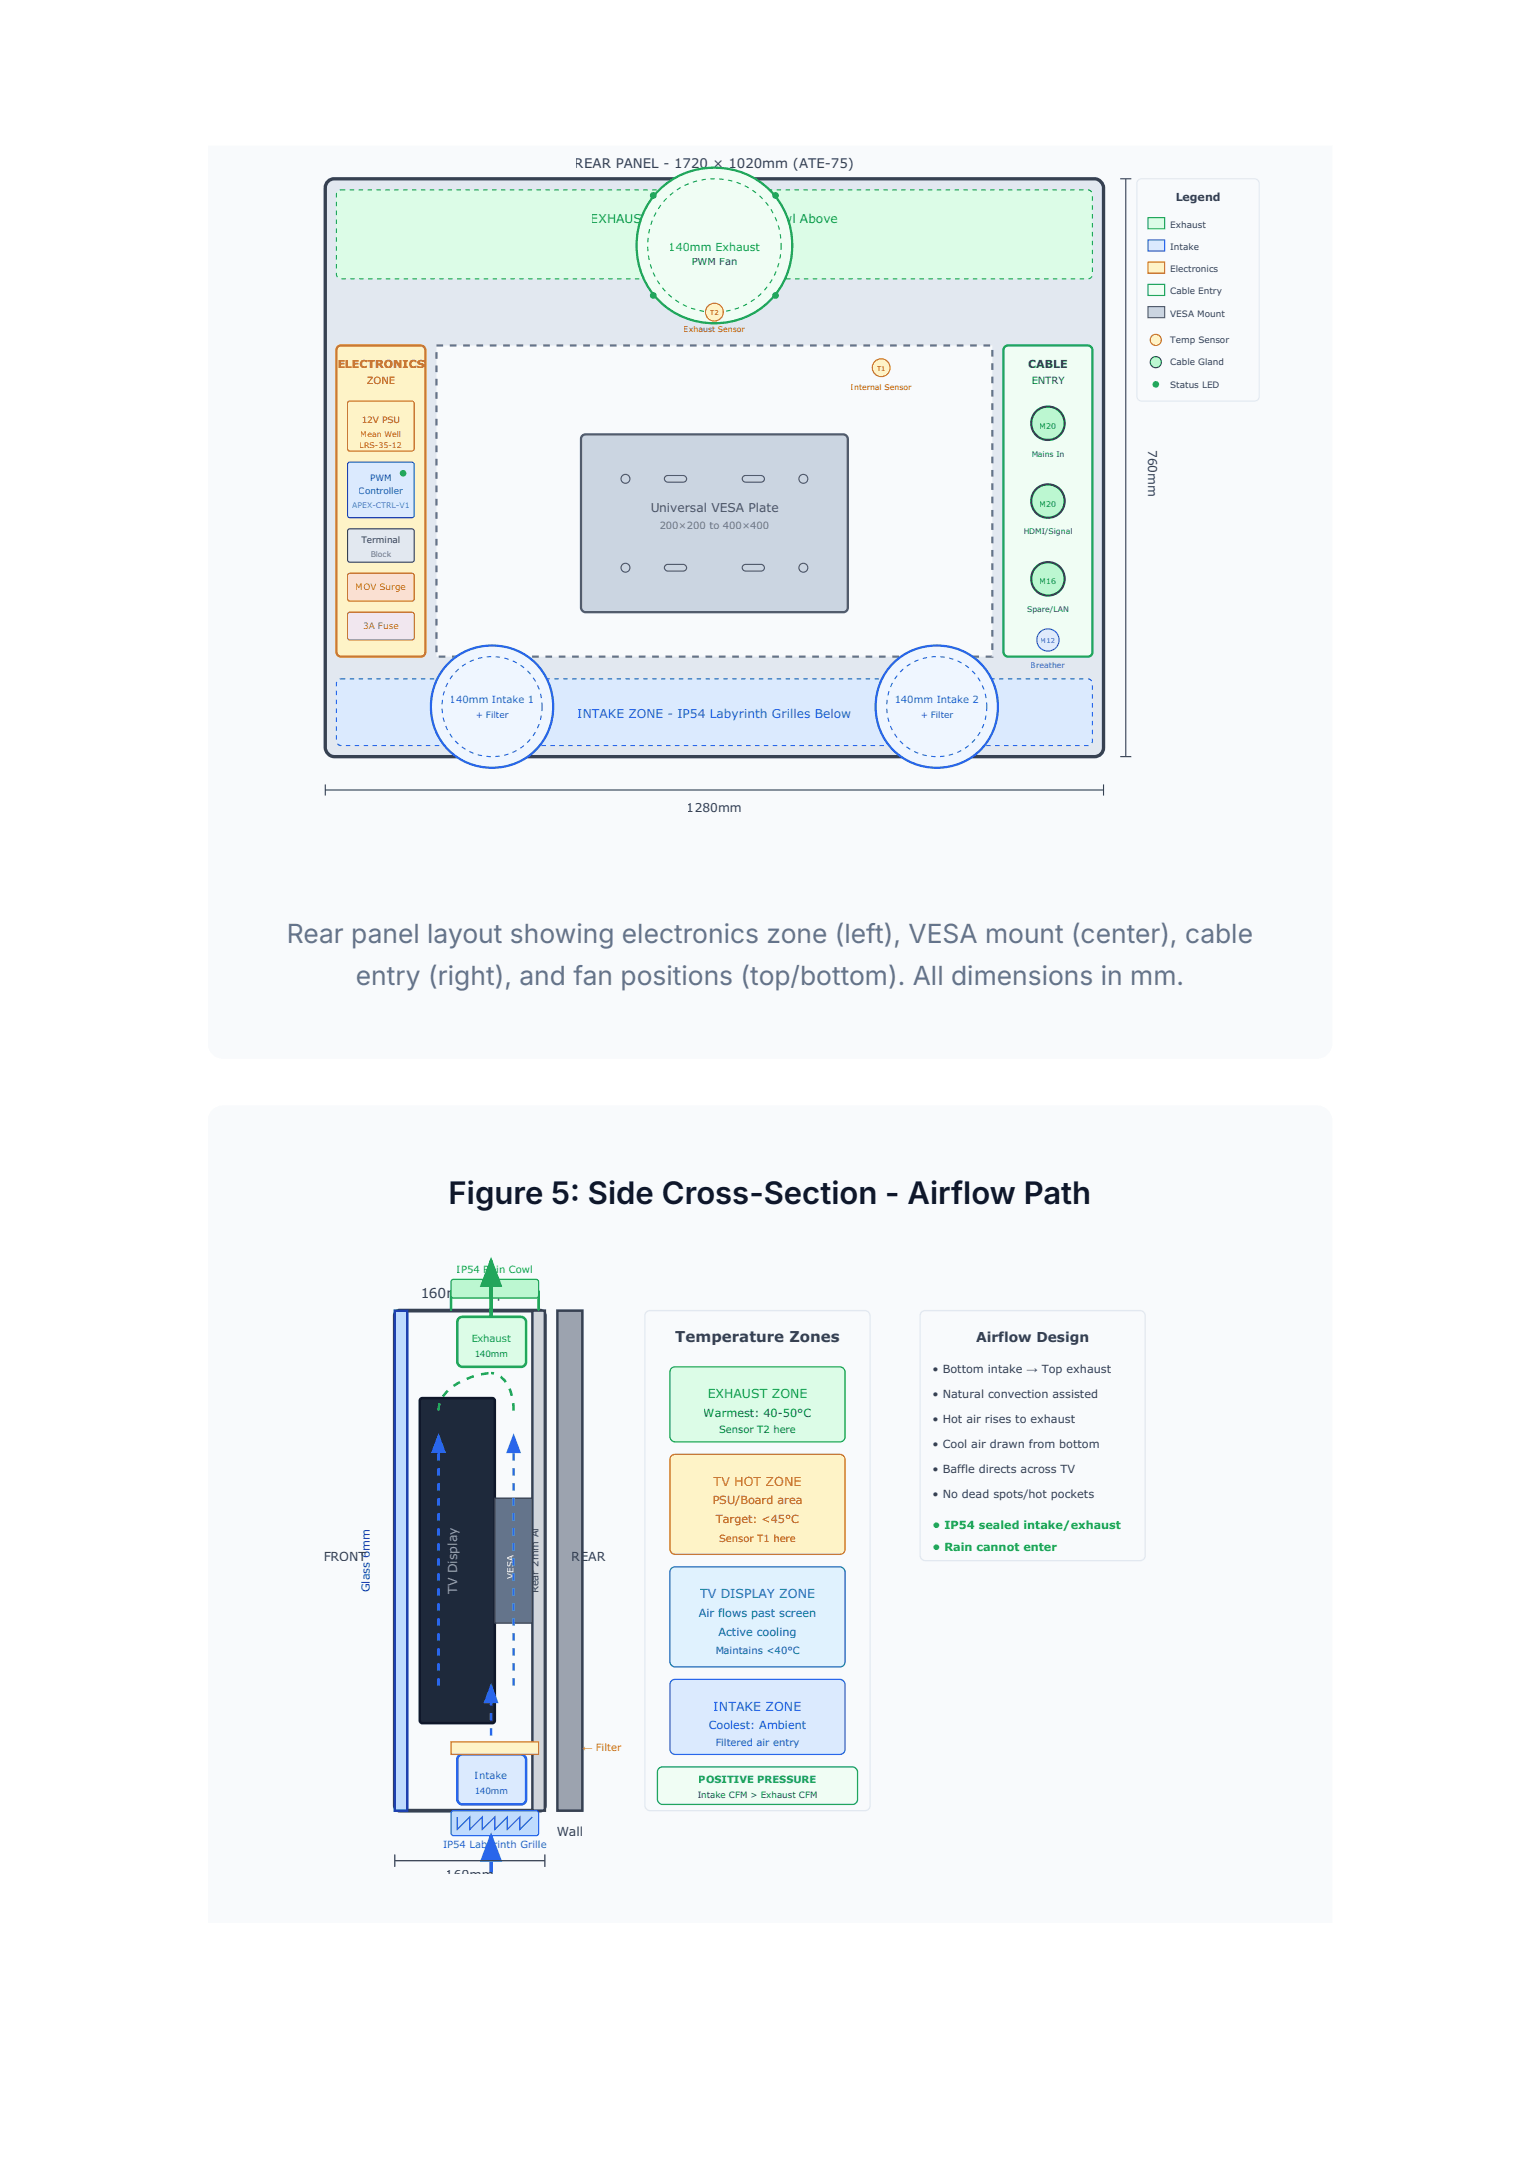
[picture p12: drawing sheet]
<svg xmlns="http://www.w3.org/2000/svg" width="210mm" height="297mm" viewBox="0 0 210 297" stroke-linecap="round" stroke-linejoin="round" font-family="sans-serif">
<g fill="#f8fafc">
<path d="M28.3 19.8h153.4v124.6h-153.4z"/>
<path d="M28.3 150.8h153.4v111.5h-153.4z"/>
</g>
<path d="M44.6 24.9l.6-.4 .4-.1h103.7a1.29 1.29 0 0 1 1.2 1.2v76.4a1.21 1.21 0 0 1-1.2 1.2h-103.7a1.29 1.29 0 0 1-1.2-1.2v-76.4z" fill="#e2e8f0" stroke="#374151" stroke-width=".45"/>
<path d="M46.1 26.1l.4-.2h101.9a.65 .65 0 0 1 .6 .6v10.9a.61 .61 0 0 1-.6 .6h-101.9a.65 .65 0 0 1-.6-.6v-10.9z" fill="#dcfce7" stroke="#16a34a" stroke-width=".15" stroke-dasharray=".6" stroke-linecap="butt"/>
<path d="M90.3 25.5a10.6 10.6 0 0 1 15.8 1.8 10.6 10.6 0 0 1-3.6 15.5 10.6 10.6 0 0 1-15-5.4 10.8 10.8 0 0 1 2.8-11.9z" fill="#f0fdf4" stroke="#16a34a" stroke-width=".3"/>
<circle cx="97.4" cy="33.5" r="9.1" fill="none" stroke="#16a34a" stroke-width=".15" stroke-dasharray=".6" stroke-linecap="butt"/>
<g fill="#16a34a">
<circle cx="89.1" cy="26.7" r=".46"/>
<circle cx="105.8" cy="26.7" r=".46"/>
<circle cx="89.1" cy="40.3" r=".46"/>
<circle cx="105.8" cy="40.3" r=".46"/>
</g>
<path d="M59.5 47.1h75.8v42.5h-75.8z" fill="#f8fafc" stroke="#64748b" stroke-width=".3" stroke-dasharray=".9" stroke-linecap="butt"/>
<path d="M79.4 59.4l.4-.1h35.2a.65 .65 0 0 1 .6 .6v23a.61 .61 0 0 1-.6 .6h-35.2a.65 .65 0 0 1-.6-.6v-23z" fill="#cbd5e1" stroke="#475569" stroke-width=".3"/>
<g fill="none" stroke="#475569" stroke-width=".15">
<path d="M90.8 64.9h2.4a.45 .45 0 0 1 .4 .4 .45 .45 0 0 1-.4 .5h-2.1a.46 .46 0 0 1-.5-.4 .46 .46 0 0 1 .2-.5zM90.8 77.1l2.4-.1a.45 .45 0 0 1 .4 .5 .45 .45 0 0 1-.4 .4h-2.1a.46 .46 0 0 1-.5-.3 .46 .46 0 0 1 .2-.5zM101.4 64.9h2.4a.45 .45 0 0 1 .4 .4 .45 .45 0 0 1-.4 .5h-2.1a.46 .46 0 0 1-.5-.4 .46 .46 0 0 1 .2-.5zM101.4 77.1l2.4-.1a.45 .45 0 0 1 .4 .5 .45 .45 0 0 1-.4 .4h-2.1a.46 .46 0 0 1-.5-.3 .46 .46 0 0 1 .2-.5z"/>
<circle cx="85.3" cy="77.5" r=".61"/>
<circle cx="85.3" cy="65.3" r=".61"/>
<circle cx="109.5" cy="65.3" r=".61"/>
<circle cx="109.5" cy="77.5" r=".61"/>
</g>
<path d="M46.1 92.8l.4-.2h101.9a.65 .65 0 0 1 .6 .6v7.9a.61 .61 0 0 1-.6 .6h-101.9a.65 .65 0 0 1-.6-.6v-7.9z" fill="#dbeafe" stroke="#2563eb" stroke-width=".15" stroke-dasharray=".6" stroke-linecap="butt"/>
<circle cx="67.1" cy="96.4" r="8.4" fill="#eff6ff" stroke="#2563eb" stroke-width=".3"/>
<circle cx="67.1" cy="96.4" r="6.8" fill="none" stroke="#2563eb" stroke-width=".15" stroke-dasharray=".6" stroke-linecap="butt"/>
<circle cx="127.7" cy="96.4" r="8.4" fill="#eff6ff" stroke="#2563eb" stroke-width=".3"/>
<circle cx="127.7" cy="96.4" r="6.8" fill="none" stroke="#2563eb" stroke-width=".15" stroke-dasharray=".6" stroke-linecap="butt"/>
<path d="M46.1 47.3l.4-.2h10.9a.65 .65 0 0 1 .6 .6v41.3a.61 .61 0 0 1-.6 .6h-10.9a.65 .65 0 0 1-.6-.6v-41.3z" fill="#fef3c7" stroke="#d97706" stroke-width=".3"/>
<path d="M47.5 54.8h8.8l.2 .2-.1 6.4-.2 .1h-8.7l-.1-.3v-6.2z" fill="#fef3c7" stroke="#d97706" stroke-width=".15"/>
<path d="M47.4 63.2l.3-.1h8.6l.2 .3-.1 7.1-.2 .1h-8.7l-.1-.3z" fill="#dbeafe" stroke="#1e40af" stroke-width=".15"/>
<circle cx="55" cy="64.6" r=".46" fill="#22c55e"/>
<path d="M47.4 72.3l.3-.2 8.6 .1 .2 .3-.1 4-.2 .2-8.7-.1-.1-.2z" fill="#e2e8f0" stroke="#374151" stroke-width=".15"/>
<path d="M47.4 78.4l.3-.2 8.6 .1 .2 .2-.1 3.4-.2 .1h-8.7l-.1-.3z" fill="#fee2e2" stroke="#dc2626" stroke-width=".15"/>
<path d="M47.4 83.7l.3-.2 8.6 .1 .2 .2-.1 3.4-.2 .1h-8.7l-.1-.3z" fill="#fce7f3" stroke="#be185d" stroke-width=".15"/>
<path d="M137 47.3l.4-.2h11a.65 .65 0 0 1 .6 .6v41.3a.61 .61 0 0 1-.6 .6h-11a.65 .65 0 0 1-.6-.6v-41.3z" fill="#f0fdf4" stroke="#059669" stroke-width=".3"/>
<g fill="#bbf7d0" stroke="#166534" stroke-width=".3">
<circle cx="142.9" cy="57.7" r="2.28"/>
<circle cx="142.9" cy="68.4" r="2.28"/>
<circle cx="142.9" cy="79" r="2.28"/>
</g>
<circle cx="142.9" cy="87.3" r="1.52" fill="#e0e7ff" stroke="#4338ca" stroke-width=".15"/>
<g fill="#fef3c7" stroke="#d97706" stroke-width=".15">
<circle cx="120.2" cy="50.2" r="1.22"/>
<circle cx="97.4" cy="42.6" r="1.22"/>
</g>
<path d="M152.8 24.4h1.5zM153.5 24.4v78.8zM44.4 107.8h106.1zM44.4 107v1.5zM150.5 107v1.5zM152.8 103.2h1.5z" fill="#000" stroke="#374151" stroke-width=".15"/>
<path d="M155.2 24.6l.4-.2h15.5a.65 .65 0 0 1 .6 .6v29.1a.61 .61 0 0 1-.6 .6h-15.5a.65 .65 0 0 1-.6-.6v-29.1z" fill="#f8fafc" stroke="#e2e8f0" stroke-width=".15"/>
<path d="M156.5 29.7h2.3v1.5h-2.3z" fill="#dcfce7" stroke="#16a34a" stroke-width=".15"/>
<path d="M156.5 32.7h2.3v1.5h-2.3z" fill="#dbeafe" stroke="#2563eb" stroke-width=".15"/>
<path d="M156.5 35.8h2.3v1.5h-2.3z" fill="#fef3c7" stroke="#d97706" stroke-width=".15"/>
<path d="M156.5 38.8h2.3v1.5h-2.3z" fill="#f0fdf4" stroke="#059669" stroke-width=".15"/>
<path d="M156.5 41.8h2.3v1.5h-2.3z" fill="#cbd5e1" stroke="#475569" stroke-width=".15"/>
<circle cx="157.6" cy="46.4" r=".76" fill="#fef3c7" stroke="#d97706" stroke-width=".15"/>
<circle cx="157.6" cy="49.4" r=".76" fill="#bbf7d0" stroke="#166534" stroke-width=".15"/>
<circle cx="157.6" cy="52.4" r=".46" fill="#22c55e"/>
<path d="M54 179l.5-.2h19.1a.73 .73 0 0 1 .7 .7v66.8a.68 .68 0 0 1-.7 .7h-19.1a.73 .73 0 0 1-.7-.7v-66.8z" fill="#f8fafc" stroke="#374151" stroke-width=".51"/>
<path d="M76 178.8h3.4v68.2h-3.4z" fill="#9ca3af" stroke="#374151" stroke-width=".34"/>
<path d="M53.8 178.8h1.7v68.2h-1.7z" fill="#bfdbfe" stroke="#1e40af" stroke-width=".34"/>
<path d="M72.6 178.8h1.7v68.2h-1.7z" fill="#d1d5db" stroke="#374151" stroke-width=".34"/>
<path d="M57.4 190.8l9.7-.1 .2 .1 .2 .3v43.6l-.1 .2-.3 .2h-9.5l-.2-.1-.2-.3v-43.6z" fill="#1e293b" stroke="#0f172a" stroke-width=".34"/>
<path d="M67.5 204.4h5.1v17h-5.1z" fill="#64748b" stroke="#374151" stroke-width=".17"/>
<path d="M62.6 179.9l.4-.2h8.1a.73 .73 0 0 1 .6 .6v5.5a.68 .68 0 0 1-.6 .7h-8.1a.73 .73 0 0 1-.6-.7v-5.5z" fill="#dcfce7" stroke="#16a34a" stroke-width=".34"/>
<path d="M61.5 178.8v-2.6h11.9v2.6" fill="none" stroke="#16a34a" stroke-width=".34"/>
<path d="M61.7 174.6l11.4-.1 .2 .1 .1 .3v1.9v.1l-.3 .2h-11.3l-.1-.1-.2-.2v-1.9z" fill="#bbf7d0" stroke="#16a34a" stroke-width=".17"/>
<path d="M62.6 239.5l.4-.2h8.1a.73 .73 0 0 1 .6 .7v5.5a.68 .68 0 0 1-.6 .7h-8.1a.73 .73 0 0 1-.6-.7v-5.5z" fill="#dbeafe" stroke="#2563eb" stroke-width=".34"/>
<path d="M61.6 247.2l.2-.2h11.3l.2 .1 .1 .3v2.7v.2l-.3 .1h-11.3h-.1l-.2-.3z" fill="#bfdbfe" stroke="#2563eb" stroke-width=".17"/>
<path d="M62.4 247.9v1.7l1.7-1.7v1.7l1.7-1.7v1.7l1.7-1.7v1.7l1.7-1.7v1.7l1.7-1.7v1.7l1.7-1.7" fill="none" stroke="#2563eb" stroke-width=".17"/>
<path d="M61.5 237.6h11.9v1.7h-11.9z" fill="#fef3c7" stroke="#d97706" stroke-width=".17"/>
<path d="M67 250.4v5.2" fill="none" stroke="#3b82f6" stroke-width=".51"/>
<path d="M67 249.9l1.5 4.1h-3.1z" fill="#3b82f6"/>
<path d="M67 236.8v-6.8" fill="none" stroke="#3b82f6" stroke-width=".34" stroke-dasharray="1" stroke-linecap="butt"/>
<path d="M67 229.6l1 2.8h-2.1z" fill="#3b82f6"/>
<path d="M59.8 230v-34.1" fill="none" stroke="#3b82f6" stroke-width=".34" stroke-dasharray="1" stroke-linecap="butt"/>
<path d="M59.8 195.5l1 2.7h-2z" fill="#3b82f6"/>
<path d="M70 230v-34.1" fill="none" stroke="#3b82f6" stroke-width=".34" stroke-dasharray="1" stroke-linecap="butt"/>
<path d="M70 195.5l1.1 2.7h-2.1z" fill="#3b82f6"/>
<path d="M59.8 192.4a4.1 4.1 0 0 1 1.9-3.2 10.2 10.2 0 0 1 5.3-1.9M70 192.4a5.8 5.8 0 0 0-1.6-4.5l-.5-.3-.9-.3" fill="none" stroke="#16a34a" stroke-width=".34" stroke-dasharray="1" stroke-linecap="butt"/>
<path d="M67 172v7.7" fill="none" stroke="#16a34a" stroke-width=".51"/>
<path d="M67 171.5l1.5 4.1h-3.1z" fill="#16a34a"/>
<path d="M88.1 179l.5-.2h29.4a.73 .73 0 0 1 .6 .7v66.8a.68 .68 0 0 1-.6 .7h-29.4a.73 .73 0 0 1-.7-.7v-66.8z" fill="none" stroke="#e2e8f0" stroke-width=".17"/>
<path d="M91.6 186.7l.4-.2h22.6a.73 .73 0 0 1 .6 .7v8.8a.68 .68 0 0 1-.6 .7h-22.6a.73 .73 0 0 1-.6-.7v-8.8z" fill="#dcfce7" stroke="#16a34a" stroke-width=".17"/>
<path d="M91.6 198.6l.4-.2h22.6a.73 .73 0 0 1 .6 .7v12.3a.68 .68 0 0 1-.6 .7h-22.6a.73 .73 0 0 1-.6-.7v-12.3z" fill="#fef3c7" stroke="#d97706" stroke-width=".17"/>
<path d="M91.6 214l.4-.2h22.6a.73 .73 0 0 1 .6 .6v12.3a.68 .68 0 0 1-.6 .7h-22.6a.73 .73 0 0 1-.6-.7v-12.3z" fill="#e0f2fe" stroke="#0284c7" stroke-width=".17"/>
<path d="M91.6 229.3l.4-.2h22.6a.73 .73 0 0 1 .6 .7v8.9a.68 .68 0 0 1-.6 .6h-22.6a.73 .73 0 0 1-.6-.6v-8.9z" fill="#dbeafe" stroke="#2563eb" stroke-width=".17"/>
<path d="M89.8 241.3l.5-.2h26a.73 .73 0 0 1 .6 .6v3.8a.68 .68 0 0 1-.6 .7h-26a.73 .73 0 0 1-.7-.7v-3.8z" fill="#f0fdf4" stroke="#059669" stroke-width=".17"/>
<path d="M125.7 179l.4-.2h29.4a.73 .73 0 0 1 .7 .7v32.7a.68 .68 0 0 1-.7 .7h-29.4a.73 .73 0 0 1-.6-.7v-32.7z" fill="#f8fafc" stroke="#e2e8f0" stroke-width=".17"/>
<path d="M53.8 253.8h20.5zM53.8 253v1.7zM74.3 253v1.7z" fill="#000" stroke="#374151" stroke-width=".17"/>
<text font-size="4.2" fill="#0f172a" x="61.2" y="164.2">Figure 5: Side Cross-Section - Airflow Path</text>
<g font-size="3.6" fill="#64748b">
<text x="39.1" y="128.7">Rear panel layout showing electronics zone (left), VESA mount (center), cable</text>
<text x="48.5" y="134.4">entry (right), and fan positions (top/bottom). All dimensions in mm.</text>
</g>
<text font-size="2" fill="#374151" x="92.1" y="183.1">Temperature Zones</text>
<g font-size="1.9" fill="#374151">
<text x="57.3" y="177.1">160mm Depth</text>
<text x="133.1" y="183.1">Airflow Design</text>
</g>
<text font-size="1.8" fill="#374151" x="78.4" y="22.9">REAR PANEL - 1720 × 1020mm (ATE-75)</text>
<g font-size="1.7" fill="#16a34a">
<text x="80.6" y="30.5">EXHAUST ZONE - IP54 Rain Cowl Above</text>
<text x="96.5" y="190.7">EXHAUST ZONE</text>
</g>
<g font-size="1.7" fill="#374151">
<text x="156.5" y="61.4" transform="rotate(90 156.5 61.4)">760mm</text>
<text x="93.7" y="110.8">1280mm</text>
<text x="44.1" y="212.9">FRONT</text>
<text x="78" y="212.9">REAR</text>
<text x="75.9" y="250.4">Wall</text>
<text x="60.8" y="256.4">160mm</text>
</g>
<text font-size="1.7" fill="#475569" x="88.7" y="69.9">Universal VESA Plate</text>
<g font-size="1.7" fill="#2563eb">
<text x="78.8" y="97.9">INTAKE ZONE - IP54 Labyrinth Grilles Below</text>
<text x="97.3" y="233.4">INTAKE ZONE</text>
</g>
<text font-size="1.7" fill="#d97706" x="97.3" y="202.7">TV HOT ZONE</text>
<text font-size="1.7" fill="#94a3b8" x="62.4" y="217.4" transform="rotate(-90 62.4 217.4)">TV Display</text>
<text font-size="1.7" fill="#0284c7" x="95.5" y="218">TV DISPLAY ZONE</text>
<g font-size="1.5" fill="#374151">
<text x="160.3" y="27.4">Legend</text>
<text x="127.2" y="187.3">• Bottom intake → Top exhaust</text>
<text x="127.2" y="190.7">• Natural convection assisted</text>
<text x="127.2" y="194.2">• Hot air rises to exhaust</text>
<text x="127.2" y="197.6">• Cool air drawn from bottom</text>
<text x="127.2" y="201">• Baffle directs across TV</text>
<text x="127.2" y="204.4">• No dead spots/hot pockets</text>
</g>
<g font-size="1.5" fill="#16a34a">
<text x="91.2" y="34.2">140mm Exhaust</text>
<text x="127.2" y="208.6">• IP54 sealed intake/exhaust</text>
<text x="127.2" y="211.5">• Rain cannot enter</text>
</g>
<g font-size="1.5" fill="#92400e">
<text x="46" y="50.2">ELECTRONICS</text>
<text x="97.2" y="205.2">PSU/Board area</text>
<text x="97.6" y="207.8">Target: &lt;45°C</text>
</g>
<g font-size="1.5" fill="#166534">
<text x="140.2" y="50.2">CABLE</text>
<text x="96" y="193.3">Warmest: 40-50°C</text>
</g>
<text font-size="1.5" fill="#1e40af" x="50.4" y="217.2" transform="rotate(-90 50.4 217.2)">Glass 6mm</text>
<g font-size="1.5" fill="#0369a1">
<text x="95.3" y="220.6">Air flows past screen</text>
<text x="98" y="223.1">Active cooling</text>
</g>
<text font-size="1.5" fill="#1d4ed8" x="96.6" y="235.9">Coolest: Ambient</text>
<g font-size="1.4" fill="#166534">
<text x="94.3" y="36.2">PWM Fan</text>
<text x="140.6" y="52.4">ENTRY</text>
<text x="98.1" y="195.5">Sensor T2 here</text>
</g>
<g font-size="1.4" fill="#92400e">
<text x="50" y="52.4">ZONE</text>
<text x="98.1" y="210.4">Sensor T1 here</text>
</g>
<text font-size="1.4" fill="#64748b" x="89.9" y="72.1">200×200 to 400×400</text>
<g font-size="1.4" fill="#2563eb">
<text x="61.3" y="96">140mm Intake 1</text>
<text x="122" y="96">140mm Intake 2</text>
<text x="64.8" y="242.8">Intake</text>
<text x="60.4" y="252.1">IP54 Laby</text>
<text x="67.3" y="252.1">rinth Grille</text>
</g>
<g font-size="1.4" fill="#16a34a">
<text x="62.3" y="173.7">IP54 Rain Cowl</text>
<text x="64.2" y="183.1">Exhaust</text>
</g>
<text font-size="1.4" fill="#374151" x="73.4" y="217.4" transform="rotate(-90 73.4 217.4)">Rear 2mm Al</text>
<text font-size="1.4" fill="#0369a1" x="97.5" y="225.7">Maintains &lt;40°C</text>
<text font-size="1.4" fill="#d97706" x="79.4" y="238.8">← Filter</text>
<text font-size="1.4" fill="#1d4ed8" x="97.6" y="238.2">Filtered air entry</text>
<text font-size="1.4" fill="#059669" x="95.3" y="243.3">POSITIVE PRESSURE</text>
<g font-size="1.2" fill="#374151">
<text x="159.6" y="31.1">Exhaust</text>
<text x="159.6" y="34.1">Intake</text>
<text x="159.6" y="37.1">Electronics</text>
<text x="159.6" y="40.2">Cable Entry</text>
<text x="159.6" y="43.2">VESA Mount</text>
<text x="159.6" y="46.8">Temp Sensor</text>
<text x="159.6" y="49.9">Cable Gland</text>
<text x="159.6" y="52.9">Status LED</text>
<text x="49.3" y="74.1">Terminal</text>
</g>
<text font-size="1.2" fill="#92400e" x="49.3" y="57.7">12V PSU</text>
<g font-size="1.2" fill="#1e40af">
<text x="50.5" y="65.6">PWM</text>
<text x="48.9" y="67.4">Controller</text>
</g>
<text font-size="1.2" fill="#dc2626" x="48.5" y="80.5">MOV Surge</text>
<text font-size="1.2" fill="#be185d" x="49.5" y="85.8">3A Fuse</text>
<g font-size="1.2" fill="#1d4ed8">
<text x="64.8" y="97.9">+ Filter</text>
<text x="125.5" y="97.9">+ Filter</text>
<text x="64.7" y="244.8">140mm</text>
</g>
<g font-size="1.2" fill="#166534">
<text x="64.7" y="185.1">140mm</text>
<text x="95.1" y="245.3">Intake CFM &gt; Exhaust CFM</text>
</g>
<text font-size="1.2" fill="#fff" x="70" y="215.4" transform="rotate(-90 70 215.4)">VESA</text>
<g font-size="1.1" fill="#92400e">
<text x="93.3" y="45.3">Exhaust Sensor</text>
<text x="116" y="53.2">Internal Sensor</text>
</g>
<g font-size="1.1" fill="#b45309">
<text x="49.2" y="59.6">Mean Well</text>
<text x="49.1" y="61.1">LRS-35-12</text>
</g>
<g font-size="1.1" fill="#166534">
<text x="141.8" y="58.5">M20</text>
<text x="140.6" y="62.3">Mains In</text>
<text x="141.8" y="69.1">M20</text>
<text x="139.5" y="72.9">HDMI/Signal</text>
<text x="140.1" y="83.5">Spare/LAN</text>
<text x="141.8" y="79.7">M16</text>
</g>
<text font-size="1.1" fill="#3b82f6" x="48" y="69.3">APEX-CTRL-V1</text>
<text font-size="1.1" fill="#64748b" x="50.5" y="75.9">Block</text>
<text font-size="1.1" fill="#4338ca" x="140.6" y="91.1">Breather</text>
<g font-size=".9" fill="#92400e">
<text x="96.9" y="43">T2</text>
<text x="119.6" y="50.6">T1</text>
</g>
<text font-size=".9" fill="#4338ca" x="141.9" y="87.8">M12</text>
</svg>
